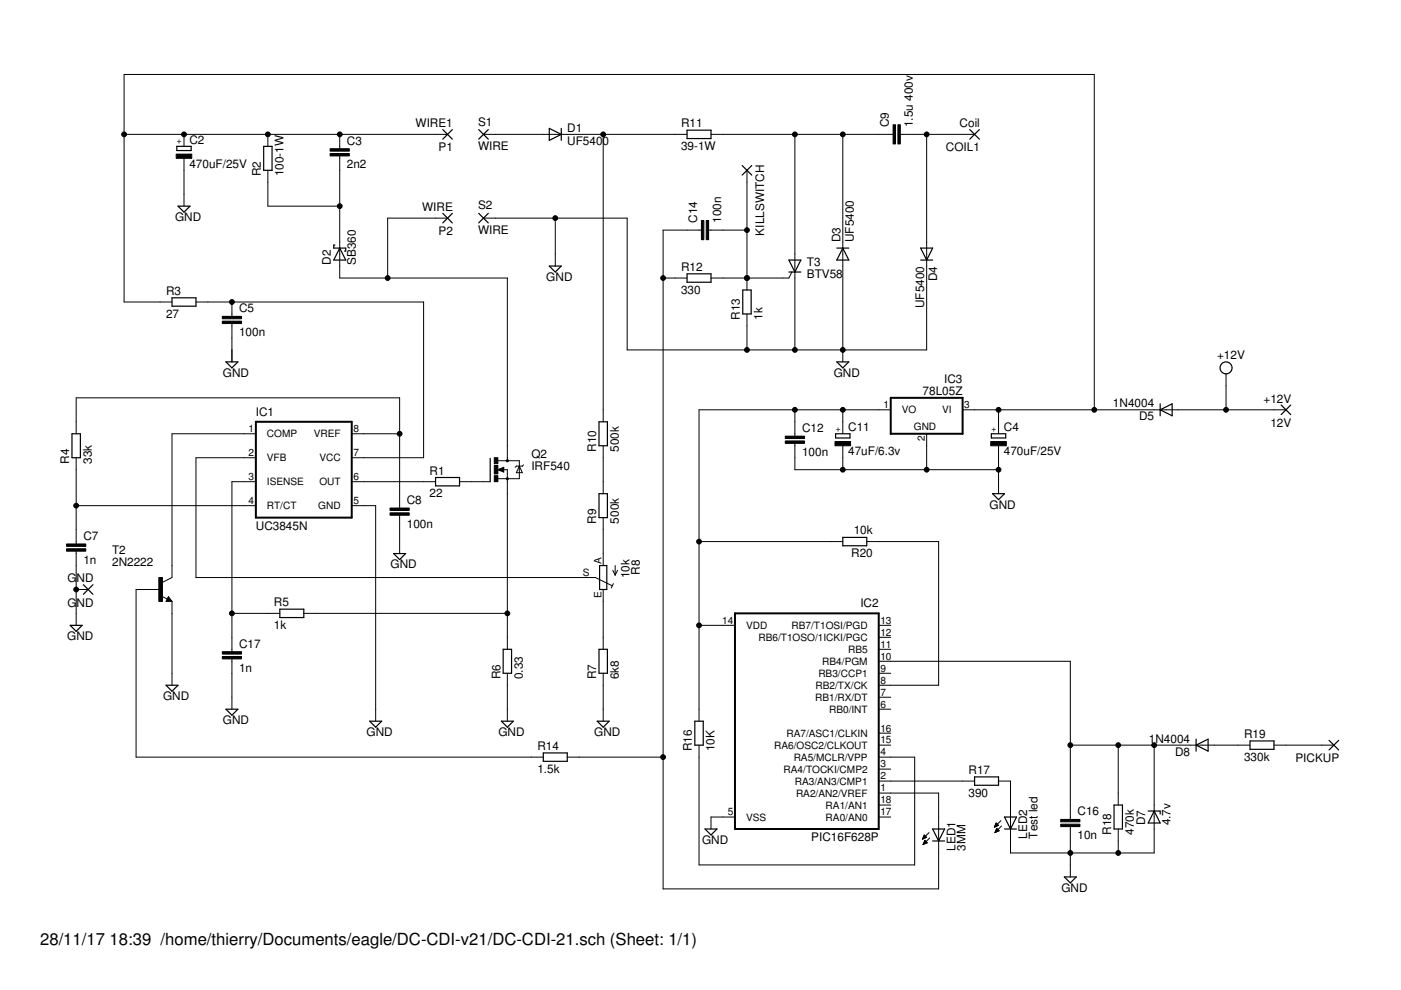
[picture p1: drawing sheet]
<svg xmlns="http://www.w3.org/2000/svg" width="297mm" height="210mm" viewBox="0 0 297 210" stroke-linecap="round" stroke-linejoin="round" font-family="sans-serif">
<g fill="none" stroke="#000" stroke-width=".42">
<path d="M54.3 89.4h20.3v20.3h-20.3zM188.8 84.3h15.3v7.7h-15.3zM155.8 130h30.5v45.8h-30.5z"/>
<circle cx="107.6" cy="97.7" r=".13"/>
<circle cx="107.6" cy="101.5" r=".13"/>
</g>
<g fill="none" stroke="#000" stroke-width=".21">
<path d="M26.3 28.5h68.6M39 28.5v2.5M39 33.6v10.1M56.8 28.5v2.5M56.8 36.1v7.6h15.2M72 28.5v3M72 33.1v25.8h35.6v38.8M102.5 28.5h43.2M127.9 28.5v60.9M150.7 28.5h38.7M158.4 36.1v25.4M168.5 28.5v45.7"/>
<path d="M178.7 28.5v48.2M190.9 28.5h15.7M196.5 28.5v45.7h-63.5v-28h-30.5M94.9 46.2h-12.7v12.7M117.7 46.2v10.2M140.6 58.9h5.1M148.7 48.8h-8.1v139.7h58.4v-20.4h-12.7M150.2 48.8h8.2M167.9 57.7l-.6 1.2h-16.6M36.5 64h-10.2v-48.2h205.7v71.1M41.6 64h48.2v33h-15.2M49.2 64v3.1"/>
<path d="M49.2 68.6v8.1M158.4 66.6v7.6M259.9 79.3v7.6M16.2 92v-7.7h68.5v23.4M16.2 97v18.3M54.3 92h-17.8v30.4l-2.1 1.1M54.3 97h-12.7v25.4h84.6l3.6 1.8M74.6 92h10.1M105.6 99.6l1.2-.5v1zM105.6 97.7h4.5v3.8h-4.5M106.7 99.6h.9v38.1M110.1 98.8l.6 1.4h-1.2z"/>
<path d="M111 98.6l-.3 .2h-1.2l-.3 .3M127.9 94.5v10.2M168.5 94v5.6h43.2M168.5 86.9v5.6M178.7 86.9v5.1M178.7 94.5v5.1M188.8 86.9h-40.6v66M196.5 92v7.6M204.1 86.9h68.5M211.7 86.9v5.1M211.7 94.5v10.2M16.2 107.2h38.1"/>
<path d="M16.2 116.9v15.7M54.3 102.1h-5.1v36.1M74.6 102.1h17.8M74.6 107.2h5.1v45.7M84.7 109.2v8.2M97.4 102.1h6.5M127.9 109.7v10.2M130.4 119.9v2M148.2 114.8h30.5M183.8 114.8h15.2v30.5h-12.7M16.2 125h2.5M33.9 125h-5v35.5h86.3"/>
<path d="M34.2 126.4l1.3 .6M35.7 126.5l.8 1h-1.3zM36.5 127.5v17.8M49.2 139.7v10.7M49.2 130h10.1M64.4 130h43.2M127.9 125v12.7M129.9 120.9l.5 1M130 123.7l-.4 1M130.9 120.9l-.5 1M148.2 132.6h7.6M186.3 137.7h2.5"/>
<path d="M186.3 135.1h2.5M186.3 132.6h2.5M107.6 142.7v10.2M127.9 142.7v10.2M148.2 158v25.4h45.7v-22.9h-7.6M186.3 150.4h2.5M186.3 147.8h2.5M186.3 142.7h2.5M186.3 140.2h40.6v33.5M186.3 158h2.5M186.3 155.4h2.5M226.9 158h38.1"/>
<path d="M237.1 158v12.7M244.7 158v22.8h-30.5v-15.2h-2.5M270.1 158h12.7M120.3 160.5h20.3M155.8 173.2h-5.1v2.6M186.3 173.2h2.5M186.3 170.7h2.5M186.3 165.6h20.3M186.3 163.1h2.5M195.6 177.8h.2M195.7 177.7h.4M195.7 177.6h.7"/>
<path d="M195.7 179h.1M195.8 177.5h.6M195.8 178.9h.3M195.8 178.8h.6M195.8 177.3h.5M195.9 177.2h.2M195.9 178.7h.7M195.9 178.5h.5M195.9 177.1h.1M196 177l.5 .5-.9 .4zM196 178.4h.3M196 178.3h.2"/>
<path d="M196.1 178.2l-.4 .9M196.1 178.2l.5 .5M196.1 178.2h.1M196.6 178.7l-.9 .4M197 176.5l-1.4 1.4M197.1 177.7l-1.4 1.4M210.9 175.3h.2M210.9 175.2h.4M210.9 175h.7M210.9 176.5h.1M211 174.9h.6M211 176.4h.3"/>
<path d="M211.1 174.8h.4M211.1 176.3h.5M211.1 174.7h.3M211.1 176.1h.7M211.2 174.6h.1M211.2 176h.5M211.2 174.5l.5 .5-.9 .4zM211.2 175.9h.4M211.3 175.8h.2M211.3 175.6h.1M211.3 175.6l-.4 .9M211.3 175.6l.5 .5-.9 .4"/>
<path d="M212.2 174l-1.4 1.4M212.3 175.1l-1.4 1.4M226.9 175.3v10.6M237.1 175.8v5"/>
</g>
<g fill="none" stroke="#000" stroke-width=".25">
<path d="M37.5 31h3v.9h-3zM55.9 31h1.8v5.1h-1.8zM93.9 27.5l2 2M95.9 27.5l-2 2M101.5 27.5l2 2M103.5 27.5l-2 2M116.5 27.2l2.5 1.3-2.5 1.3zM119 27.2v2.6M145.7 27.6h5v1.8h-5zM157.4 35.1l2 2M159.4 35.1l-2 2M205.6 27.5l2 2"/>
<path d="M207.6 27.5l-2 2M37.7 43.7h2.6l-1.3 1.3zM71 52h-.2v.6h2.5v.6h-.3M72 52.6l1.3 2.5h-2.5zM93.9 45.2l2 2.1M95.9 45.2l-2 2.1M101.5 45.2l2 2.1M103.5 45.2l-2 2.1M116.5 56.4h2.5l-1.3 1.3zM145.7 58.1h5v1.7h-5zM167.3 55.1h2.5l-1.3 2.6zM167.3 57.7h2.5"/>
<path d="M177.4 52.6h2.6M178.7 52.6l1.3 2.5h-2.6zM195.2 52.6h2.5l-1.2 2.5zM195.2 55.1h2.5M36.5 63.1h5.1v1.8h-5.1zM47.9 76.7h2.5l-1.2 1.3zM157.5 61.5h1.8v5.1h-1.8zM177.4 76.7h2.6l-1.3 1.3zM15.3 92h1.7v5h-1.7zM103.9 97.2v4.9M127 89.4h1.8v5.1h-1.8zM177.2 92h3v.9h-3z"/>
<path d="M210.2 92h3v.9h-3zM246 86.9l2.5-1.3v2.6zM246 85.6v2.6M271.6 85.9l2.1 2M273.7 85.9l-2.1 2M83.5 117.4h2.5l-1.3 1.2zM92.4 101.2h5v1.8h-5zM127 104.7h1.8v5h-1.8zM127.1 119.9h1.6v5.1h-1.6zM178.7 113.9h5.1v1.8h-5.1zM210.4 104.7h2.6l-1.3 1.2zM14.9 132.6h2.5l-1.2 1.3z"/>
<path d="M17.7 124l2 2M19.7 124l-2 2M35.7 127l.1 .3h-.3l.2-.6 .5 .7h-.7M59.3 129.2h5.1v1.7h-5.1zM106.7 137.7h1.8v5h-1.8zM127 137.7h1.8v5h-1.8zM35.2 145.3h2.5l-1.2 1.3zM47.9 150.4h2.5l-1.2 1.2zM78.4 152.9h2.5l-1.2 1.3zM106.3 152.9h2.5l-1.2 1.3zM115.2 159.6h5.1v1.8h-5.1zM126.6 152.9h2.6l-1.3 1.3z"/>
<path d="M147.3 152.9h1.8v5.1h-1.8zM253.6 158l2.5-1.3v2.6zM253.6 156.7v2.6M265 157.1h5.1v1.8h-5.1zM281.8 157l2 2M283.8 157l-2 2M149.5 175.8h2.5l-1.3 1.2zM197.7 175.8h2.6l-1.3 2.5zM197.7 178.3h2.6M206.6 164.7h5.1v1.8h-5.1zM213 175.8h2.5M213 173.2h2.5l-1.3 2.6z"/>
<path d="M236.2 170.7h1.8v5.1h-1.8zM243.4 172h2.6v.6M244.7 172l1.3 2.5h-2.6zM225.7 185.9h2.5l-1.3 1.3z"/>
<circle cx="259.9" cy="78" r="1.27"/>
</g>
<g fill="#000" stroke="#000" stroke-width=".21">
<path d="M37.4 32.7h3.3v.9h-3.3zM70 31.5h4.1v.5h-4.1zM70 32.6h4.1v.5h-4.1zM189.4 26.5h.5v4h-.5zM190.4 26.5h.5v4h-.5zM148.7 46.8h.5v4h-.5zM149.7 46.8h.5v4h-.5zM47.1 67.1h4.1v.5h-4.1zM47.1 68.1h4.1v.5h-4.1zM104.8 97h.8v1.3h-.8zM104.8 98.7h.8v1.8h-.8zM166.5 92.5h4.1v.5h-4.1z"/>
<path d="M166.5 93.5h4.1v.5h-4.1zM177 93.6h3.3v.9h-3.3zM210.1 93.6h3.3v.9h-3.3zM14.1 115.3h4.1v.5h-4.1zM14.1 116.4h4.1v.5h-4.1zM82.7 107.7h4.1v.5h-4.1zM82.7 108.7h4.1v.5h-4.1zM104.8 100.9h.8v1.2h-.8zM33.7 122.4h.7v5.1h-.7zM47.1 138.2h4.1v.5h-4.1zM47.1 139.2h4.1v.5h-4.1zM224.9 173.7h4.1v.5h-4.1z"/>
<path d="M224.9 174.8h4.1v.5h-4.1z"/>
</g>
<path d="M106.7 99.3l-.9 .3 .9 .2v-.2h-.3" fill="none" stroke="#000" stroke-width=".32"/>
<g fill="#000" stroke="#000" stroke-width=".21">
<circle cx="26.3" cy="28.5" r=".51"/>
<circle cx="39" cy="28.5" r=".51"/>
<circle cx="56.8" cy="28.5" r=".51"/>
<circle cx="72" cy="28.5" r=".51"/>
<circle cx="127.9" cy="28.5" r=".51"/>
<circle cx="168.5" cy="28.5" r=".51"/>
<circle cx="178.7" cy="28.5" r=".51"/>
<circle cx="196.5" cy="28.5" r=".51"/>
<circle cx="72" cy="43.7" r=".51"/>
<circle cx="82.2" cy="58.9" r=".51"/>
<circle cx="117.7" cy="46.2" r=".51"/>
<circle cx="140.6" cy="58.9" r=".51"/>
<circle cx="158.4" cy="58.9" r=".51"/>
<circle cx="158.4" cy="48.8" r=".51"/>
<circle cx="49.2" cy="64" r=".51"/>
<circle cx="158.4" cy="74.2" r=".51"/>
<circle cx="168.5" cy="74.2" r=".51"/>
<circle cx="178.7" cy="74.2" r=".51"/>
<circle cx="84.7" cy="92" r=".51"/>
<circle cx="168.5" cy="86.9" r=".51"/>
<circle cx="178.7" cy="99.6" r=".51"/>
<circle cx="178.7" cy="86.9" r=".51"/>
<circle cx="196.5" cy="99.6" r=".51"/>
<circle cx="211.7" cy="86.9" r=".51"/>
<circle cx="211.7" cy="99.6" r=".51"/>
<circle cx="232" cy="86.9" r=".51"/>
<circle cx="259.9" cy="86.9" r=".51"/>
<circle cx="16.2" cy="107.2" r=".51"/>
<circle cx="148.2" cy="114.8" r=".51"/>
<circle cx="16.2" cy="125" r=".51"/>
<circle cx="49.2" cy="130" r=".51"/>
<circle cx="107.6" cy="130" r=".51"/>
<circle cx="148.2" cy="132.6" r=".51"/>
<circle cx="226.9" cy="158" r=".51"/>
<circle cx="237.1" cy="158" r=".51"/>
<circle cx="244.7" cy="158" r=".51"/>
<circle cx="140.6" cy="160.5" r=".51"/>
<circle cx="226.9" cy="180.8" r=".51"/>
<circle cx="237.1" cy="180.8" r=".51"/>
</g>
<g font-size="3.5">
<text x="8.5" y="200.4">28/11/17</text>
<text x="23.2" y="200.4">18:39 /home/thierry/Documents/eagle/DC-CDI-v21/DC-CDI-21.sch (Sheet: 1/1)</text>
</g>
<g font-size="2.5">
<text x="88.1" y="27">WIRE1</text>
<text x="101.4" y="26.6">S1</text>
<text x="120.3" y="28">D1</text>
<text x="144.4" y="27">R11</text>
<text x="188.5" y="27" transform="rotate(-90 188.5 27)">C9</text>
<text x="193.5" y="27" transform="rotate(-90 193.5 27)">1.5u 400v</text>
<text x="203.5" y="27">Coil</text>
<text x="40.2" y="35.6">470uF/25V</text>
<text x="40.2" y="30.5">C2</text>
<text x="73.5" y="35.7">2n2</text>
<text x="73.5" y="30.6">C3</text>
<text x="93" y="32.1">P1</text>
<text x="101.4" y="31.8">WIRE</text>
<text x="120.3" y="30.8">UF5400</text>
<text x="144.4" y="31.8">39-1W</text>
<text x="200.5" y="32.1">COIL1</text>
<text x="55.3" y="37.4" transform="rotate(-90 55.3 37.4)">R2</text>
<text x="60.1" y="37.4" transform="rotate(-90 60.1 37.4)">100-1W</text>
<text x="37.1" y="46.9">GND</text>
<text x="89.5" y="44.7">WIRE</text>
<text x="101.4" y="44.4">S2</text>
<text x="147.8" y="47.3" transform="rotate(-90 147.8 47.3)">C14</text>
<text x="152.9" y="47.3" transform="rotate(-90 152.9 47.3)">100n</text>
<text x="93" y="49.9">P2</text>
<text x="101.4" y="49.6">WIRE</text>
<text x="162" y="49.9" transform="rotate(-90 162 49.9)">KILLSWITCH</text>
<text x="178.2" y="51.3" transform="rotate(-90 178.2 51.3)">D3</text>
<text x="181" y="51.3" transform="rotate(-90 181 51.3)">UF5400</text>
<text x="70.1" y="56.2" transform="rotate(-90 70.1 56.2)">D2</text>
<text x="75.5" y="56.2" transform="rotate(-90 75.5 56.2)">SB360</text>
<text x="115.8" y="59.6">GND</text>
<text x="144.4" y="57.5">R12</text>
<text x="171.1" y="59">BTV58</text>
<text x="171.1" y="56.4">T3</text>
<text x="198.7" y="59.6" transform="rotate(-90 198.7 59.6)">D4</text>
<text x="35.2" y="62.5">R3</text>
<text x="144.4" y="62.3">330</text>
<text x="195.9" y="65.3" transform="rotate(-90 195.9 65.3)">UF5400</text>
<text x="35.2" y="67.3">27</text>
<text x="50.7" y="71.3">100n</text>
<text x="50.7" y="66.2">C5</text>
<text x="156.9" y="67.8" transform="rotate(-90 156.9 67.8)">R13</text>
<text x="161.7" y="67.8" transform="rotate(-90 161.7 67.8)">1k</text>
<text x="258" y="76.1">+12V</text>
<text x="47.3" y="79.9">GND</text>
<text x="176.8" y="79.9">GND</text>
<text x="195.6" y="83.7">78L05Z</text>
<text x="200.2" y="81.2">IC3</text>
<text x="54.2" y="88.2">IC1</text>
<text x="236" y="86.4">1N4004</text>
<text x="241.5" y="89.1">D5</text>
<text x="267.9" y="85.4">+12V</text>
<text x="126.4" y="95.8" transform="rotate(-90 126.4 95.8)">R10</text>
<text x="131.2" y="95.8" transform="rotate(-90 131.2 95.8)">500k</text>
<text x="170.1" y="91.6">C12</text>
<text x="179.8" y="91.5">C11</text>
<text x="212.8" y="91.5">C4</text>
<text x="269.3" y="90.5">12V</text>
<text x="14.7" y="98.3" transform="rotate(-90 14.7 98.3)">R4</text>
<text x="19.5" y="98.3" transform="rotate(-90 19.5 98.3)">33k</text>
<text x="91.1" y="100.6">R1</text>
<text x="112.7" y="99.6">IRF540</text>
<text x="112.7" y="97">Q2</text>
<text x="170.1" y="96.7">100n</text>
<text x="179.8" y="96.6">47uF/6.3v</text>
<text x="212.8" y="96.6">470uF/25V</text>
<text x="86.2" y="106.8">C8</text>
<text x="91.1" y="105.4">22</text>
<text x="209.8" y="107.8">GND</text>
<text x="54.2" y="112.3">UC3845N</text>
<text x="86.2" y="111.9">100n</text>
<text x="126.4" y="111" transform="rotate(-90 126.4 111)">R9</text>
<text x="131.2" y="111" transform="rotate(-90 131.2 111)">500k</text>
<text x="181" y="113.3">10k</text>
<text x="17.7" y="119.5">1n</text>
<text x="17.7" y="114.4">C7</text>
<text x="23.8" y="119.9">2N2222</text>
<text x="23.8" y="117.4">T2</text>
<text x="180.5" y="118.1">R20</text>
<text x="14.3" y="123.5">G</text>
<text x="16.2" y="123.5">ND</text>
<text x="82.8" y="120.5">GND</text>
<text x="133.5" y="122.7" transform="rotate(-90 133.5 122.7)">10k</text>
<text x="135.6" y="121.8" transform="rotate(-90 135.6 121.8)">R8</text>
<text x="14.3" y="128.6">G</text>
<text x="16.2" y="128.6">ND</text>
<text x="58.1" y="128.6">R5</text>
<text x="182.4" y="128.8">IC2</text>
<text x="14.3" y="135.8">GND</text>
<text x="50.7" y="137.3">C17</text>
<text x="58.1" y="133.4">1k</text>
<text x="50.7" y="142.4">1n</text>
<text x="34.6" y="148.5">GND</text>
<text x="106.1" y="144" transform="rotate(-90 106.1 144)">R6</text>
<text x="110.9" y="144" transform="rotate(-90 110.9 144)">0.33</text>
<text x="126.4" y="144" transform="rotate(-90 126.4 144)">R7</text>
<text x="131.2" y="144" transform="rotate(-90 131.2 144)">6k8</text>
<text x="47.3" y="153.5">GND</text>
<text x="77.7" y="156.1">GND</text>
<text x="105.7" y="156.1">GND</text>
<text x="113.9" y="159">R14</text>
<text x="126" y="156.1">GND</text>
<text x="146.7" y="159.3" transform="rotate(-90 146.7 159.3)">R16</text>
<text x="151.5" y="159.3" transform="rotate(-90 151.5 159.3)">10K</text>
<text x="243.6" y="157.5">1N4004</text>
<text x="249.1" y="160.3">D8</text>
<text x="263.8" y="161.3">330k</text>
<text x="263.8" y="156.5">R19</text>
<text x="274.7" y="161.6">PICKUP</text>
<text x="113.9" y="163.8">1.5k</text>
<text x="205.4" y="164.1">R17</text>
<text x="205.4" y="168.9">390</text>
<text x="228.5" y="172.8">C16</text>
<text x="148.8" y="178.9">GND</text>
<text x="172" y="178.3">PIC16F628P</text>
<text x="217.8" y="177.8" transform="rotate(-90 217.8 177.8)">LED2</text>
<text x="220" y="177.8" transform="rotate(-90 220 177.8)">Test led</text>
<text x="228.5" y="177.9">10n</text>
<text x="235.6" y="177" transform="rotate(-90 235.6 177)">R18</text>
<text x="240.4" y="177" transform="rotate(-90 240.4 177)">470k</text>
<text x="242.8" y="175" transform="rotate(-90 242.8 175)">D7</text>
<text x="248.1" y="175" transform="rotate(-90 248.1 175)">4.7v</text>
<text x="202.6" y="180.3" transform="rotate(-90 202.6 180.3)">LED1</text>
<text x="204.7" y="180.3" transform="rotate(-90 204.7 180.3)">3MM</text>
<text x="225" y="189.1">GND</text>
</g>
<g font-size="2.1">
<text x="187.3" y="86.5">1</text>
<text x="191.2" y="87.7">VO</text>
<text x="199.7" y="87.6">VI</text>
<text x="204.4" y="86.5">3</text>
<text x="52.7" y="91.6">1</text>
<text x="56.6" y="92.7">COMP</text>
<text x="66.5" y="92.7">VREF</text>
<text x="74.9" y="91.6">8</text>
<text x="193.8" y="91.2">GND</text>
<text x="196.1" y="93.5" transform="rotate(-90 196.1 93.5)">2</text>
<text x="52.7" y="96.7">2</text>
<text x="52.7" y="101.8">3</text>
<text x="56.6" y="97.8">VFB</text>
<text x="67.7" y="97.8">VCC</text>
<text x="74.9" y="101.8">6</text>
<text x="74.9" y="96.7">7</text>
<text x="52.7" y="106.8">4</text>
<text x="56.6" y="102.9">ISENSE</text>
<text x="56.6" y="108">RT/CT</text>
<text x="67.5" y="108">GND</text>
<text x="67.7" y="102.9">OUT</text>
<text x="74.9" y="106.8">5</text>
<text x="127.5" y="119.5" transform="rotate(-90 127.5 119.5)">A</text>
<text x="123.6" y="122.1">S</text>
<text x="127.5" y="126.8" transform="rotate(-90 127.5 126.8)">E</text>
<text x="153.1" y="132.2">14</text>
<text x="158.2" y="133.4">VDD</text>
<text x="160.8" y="135.9">RB6/T1OSO/1ICKI/PGC</text>
<text x="167.8" y="133.4">RB7/T1OSI/PGD</text>
<text x="186.7" y="137.3">11</text>
<text x="186.7" y="134.8">12</text>
<text x="186.7" y="132.2">13</text>
<text x="173.5" y="143.5">RB3/CCP1</text>
<text x="174.3" y="141">RB4/PGM</text>
<text x="179.8" y="138.4">RB5</text>
<text x="186.7" y="142.4">9</text>
<text x="186.7" y="139.9">10</text>
<text x="172.8" y="148.6">RB1/RX/DT</text>
<text x="172.9" y="146.1">RB2/TX/CK</text>
<text x="186.7" y="147.5">7</text>
<text x="186.7" y="144.9">8</text>
<text x="175.8" y="151.1">RB0/INT</text>
<text x="186.7" y="150">6</text>
<text x="186.7" y="155.1">16</text>
<text x="164.1" y="158.8">RA6/OSC2/CLKOUT</text>
<text x="166.7" y="156.2">RA7/ASC1/CLKIN</text>
<text x="168.3" y="161.3">RA5/MCLR/VPP</text>
<text x="186.7" y="160.2">4</text>
<text x="186.7" y="157.6">15</text>
<text x="166.1" y="163.8">RA4/TOCKI/CMP2</text>
<text x="168.5" y="166.4">RA3/AN3/CMP1</text>
<text x="186.7" y="167.8">1</text>
<text x="186.7" y="165.3">2</text>
<text x="186.7" y="162.7">3</text>
<text x="154.3" y="172.9">5</text>
<text x="158.2" y="174">VSS</text>
<text x="168.8" y="168.9">RA2/AN2/VREF</text>
<text x="175.1" y="174">RA0/AN0</text>
<text x="175.1" y="171.4">RA1/AN1</text>
<text x="186.7" y="172.9">17</text>
<text x="186.7" y="170.3">18</text>
</g>
<g font-size="1.8">
<text x="38.4" y="30.6" transform="rotate(-90 38.4 30.6)">+</text>
<text x="178.1" y="91.6" transform="rotate(-90 178.1 91.6)">+</text>
<text x="211.1" y="91.6" transform="rotate(-90 211.1 91.6)">+</text>
</g>
</svg>
